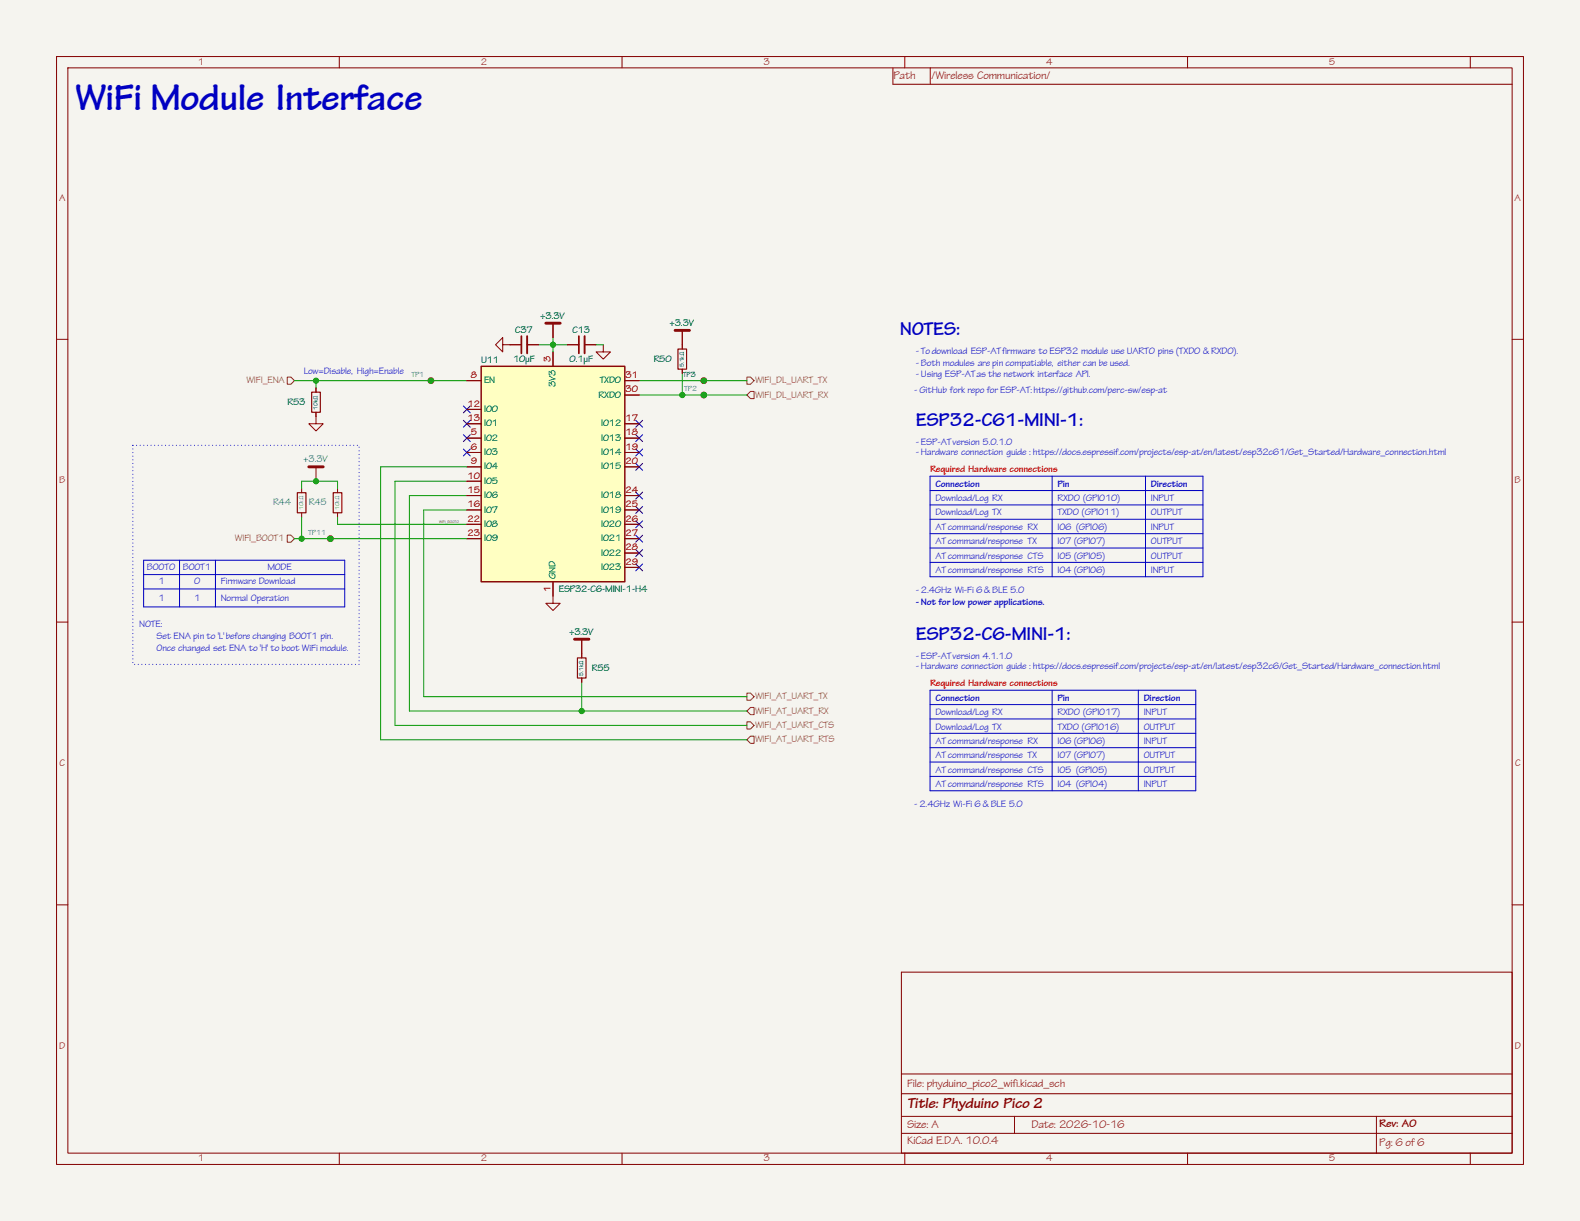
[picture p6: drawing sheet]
<svg xmlns="http://www.w3.org/2000/svg" width="279mm" height="216mm" viewBox="0 0 279 216" stroke-linecap="round" stroke-linejoin="round" font-family="sans-serif">
<path d="M0 0h279.4v215.9h-279.4z" fill="#f5f4ef" stroke="#f5f4ef" stroke-width=".18"/>
<g fill="none" stroke="#840000" stroke-width=".18">
<path d="M10 10h259.4v195.9h-259.4zM12 12h255.4v191.9h-255.4zM60 10v2M110 10v2M157.9 12v2.9h109.5M160 10v2M164.5 12v2.9M210 10v2M260 10v2M97.8 57.2v2.5M10 60h2M55.9 68.6v.7"/>
<path d="M55.9 72.9v.8M76.2 67.3h.1M124.5 67.3h.1M267.4 60h2M53.3 86.4v.7M53.3 90.7v.7M55.9 82.6v2.5M58.4 95.3h.1M59.7 86.4v.7M59.7 90.7v.7M10 110h2M267.4 110h2"/>
<path d="M10 160h2M159.4 171.9h108v32h-108zM267.4 160h2M159.4 197.4h108M159.4 193.4h108M159.4 189.9h108M179.4 197.4v3M243.4 197.4v6.5M60 203.9v2M110 203.9v2M159.4 200.4h108M160 203.9v2"/>
<path d="M210 203.9v2M260 203.9v2"/>
<circle cx="76.2" cy="67.3" r=".51"/>
<circle cx="124.5" cy="67.3" r=".51"/>
<circle cx="58.4" cy="95.3" r=".51"/>
</g>
<path d="M55.1 69.3h1.5v3.6h-1.5zM52.6 87.1h1.5v3.6h-1.5zM58.9 87.1h1.6v3.6h-1.6z" fill="none" stroke="#840000" stroke-width=".2"/>
<path d="M96.5 57.2h2.6M54.6 82.6h2.5" fill="none" stroke="#840000" stroke-width=".51"/>
<path d="M85.1 64.8h25.4v38.1h-25.4z" fill="#ffffc2"/>
<path d="M85.1 64.8h25.4v38.1h-25.4z" fill="none" stroke="#840000" stroke-width=".25"/>
<g fill="none" stroke="#840000" stroke-width=".18">
<path d="M97.8 57.2v2.5M120.6 58.4v3.3M55.9 72.9v2h-1.3l1.3 1.3 1.2-1.3h-1.2M55.9 68.6v.7M82.5 77.5h2.6M82.5 67.3h2.6M82.5 72.4h2.6M82.5 74.9h2.6M88.9 61v1.2l-1.3-1.2 1.3-1.3v1.3h3.3M93.2 61h2M97.8 62.2v2.6M100.3 61h2.1"/>
<path d="M103.4 61h2M106.7 61v1.2h-1.3l1.3 1.3 1.2-1.3h-1.2M110.5 77.5h2.5M110.5 67.3h2.5M110.5 74.9h2.5M110.5 69.9h2.5M120.6 65.3v.7M124.5 69.9h.1M124.5 67.3h.1M82.5 80h2.6M82.5 82.6h2.6M82.5 85.1h2.6"/>
<path d="M82.5 87.6h2.6M82.5 90.2h2.6M82.5 92.7h2.6M82.5 95.3h2.6M110.5 80h2.5M110.5 82.6h2.5M110.5 87.6h2.5M110.5 90.2h2.5M110.5 92.7h2.5M110.5 95.3h2.5M110.5 97.8h2.5M97.8 102.9v3.8h-1.3l1.3 1.3 1.3-1.3h-1.3"/>
<path d="M102.9 113v3.3M102.9 119.9v.8M110.5 100.3h2.5"/>
<circle cx="124.5" cy="69.9" r=".51"/>
</g>
<path d="M92.2 59.4v3.1M102.4 59.4v3.1" fill="none" stroke="#840000" stroke-width=".3"/>
<path d="M93.2 59.4v3.1M103.4 59.4v3.1" fill="none" stroke="#840000" stroke-width=".33"/>
<path d="M119.9 61.7h1.5v3.6h-1.5zM102.1 116.3h1.5v3.6h-1.5z" fill="none" stroke="#840000" stroke-width=".2"/>
<path d="M119.4 58.4h2.5M101.6 113h2.5" fill="none" stroke="#840000" stroke-width=".51"/>
<path d="M50.8 66.7h.6l.7 .6-.7 .6h-.6zM132.1 66.7h.6l.6 .6-.6 .6h-.6zM132.7 69.2h.6v1.3h-.6l-.6-.6zM50.8 94.6h.6l.7 .7-.7 .6h-.6zM132.1 127.6h.6l.6 .7-.6 .6h-.6zM132.1 122.6h.6l.6 .6-.6 .6h-.6zM132.7 130.2h.6v1.2h-.6l-.6-.6zM132.7 125.1h.6v1.3h-.6l-.6-.7z" fill="none" stroke="#725600" stroke-width=".18"/>
<g fill="none" stroke="#0000c2" stroke-width=".18">
<path d="M25.4 99.1h35.6v8.2h-35.6zM31.7 99.1v8.2M38.1 99.1v8.2M164.5 84.2h48.2v17.8h-48.2zM164.5 86.7h48.2M164.5 89.3h48.2M164.5 91.8h48.2M164.5 94.4h48.2M164.5 96.9h48.2M164.5 99.4h48.2M186.1 84.2v17.8M202.6 84.2v17.8"/>
<path d="M25.4 101.6h35.6M25.4 104.1h35.6M164.5 124.6h47M164.5 127.1h47M164.5 129.7h47M164.5 132.2h47M164.5 134.7h47M164.5 137.3h47M164.5 122h47v17.8h-47zM186.1 122v17.8M201.3 122v17.8"/>
</g>
<g fill="none" stroke="#009600" stroke-width=".18">
<path d="M97.8 59.7v2.5M52.1 67.3h30.4M55.9 67.3v1.3M95.2 61h5.1M105.4 61h1.3M113 69.9h19.1M113 67.3h19.1M120.6 66v3.9M52.1 95.3h30.4M53.3 86.4v-1.3h6.4v1.3M53.3 91.4v3.9M59.7 91.4v1.3h22.8"/>
<path d="M82.5 87.6h-10.1v38.1h59.7M82.5 85.1h-12.7v43.2h62.3M82.5 82.6h-15.2v48.2h64.8M82.5 90.2h-7.6v33h57.2M102.9 120.7v5"/>
</g>
<g fill="none" stroke="#000084" stroke-width=".18">
<path d="M81.9 71.8l1.3 1.2M81.9 79.4l1.3 1.2M81.9 74.3l1.3 1.2M81.9 76.9l1.3 1.2M83.2 71.8l-1.3 1.2M83.2 79.4l-1.3 1.2M83.2 74.3l-1.3 1.2M83.2 76.9l-1.3 1.2M112.4 79.4l1.2 1.2M112.4 76.9l1.2 1.2M112.4 74.3l1.2 1.2M113.6 79.4l-1.2 1.2"/>
<path d="M113.6 76.9l-1.2 1.2M113.6 74.3l-1.2 1.2M112.4 81.9l1.2 1.3M112.4 87l1.2 1.2M112.4 99.7l1.2 1.2M112.4 97.2l1.2 1.2M112.4 89.6l1.2 1.2M112.4 94.6l1.2 1.3M112.4 92.1l1.2 1.2M113.6 81.9l-1.2 1.3M113.6 87l-1.2 1.2M113.6 99.7l-1.2 1.2"/>
<path d="M113.6 97.2l-1.2 1.2M113.6 89.6l-1.2 1.2M113.6 94.6l-1.2 1.3M113.6 92.1l-1.2 1.2"/>
</g>
<path d="M23.5 78.7h40v38.8h-40z" fill="none" stroke="#0000c2" stroke-width=".18" stroke-dasharray="0 .6"/>
<g fill="#009600" stroke="#009600" stroke-width=".18">
<circle cx="124.5" cy="69.9" r=".46"/>
<circle cx="124.5" cy="67.3" r=".46"/>
<circle cx="120.6" cy="69.9" r=".46"/>
<circle cx="55.9" cy="67.3" r=".46"/>
<circle cx="76.2" cy="67.3" r=".46"/>
<circle cx="97.8" cy="61" r=".46"/>
<circle cx="58.4" cy="95.3" r=".46"/>
<circle cx="53.3" cy="95.3" r=".46"/>
<circle cx="55.9" cy="85.1" r=".46"/>
<circle cx="102.9" cy="125.7" r=".46"/>
</g>
<text font-size="7.1" fill="#0000c2" x="13.2" y="19.4">WiFi Module Interface</text>
<g font-size="3.5" fill="#0000c2">
<text x="159.1" y="59.2">NOTES:</text>
<text x="161.9" y="75.3">ESP32-C61-MINI-1:</text>
<text x="161.9" y="113.2">ESP32-C6-MINI-1:</text>
</g>
<text font-size="2.8" fill="#840000" x="160.4" y="195.9">Title: Phyduino Pico 2</text>
<g font-size="2.1" fill="#840000">
<text x="158" y="14">Path</text>
<text x="164.7" y="13.9">/Wireless Communication/</text>
<text x="160.4" y="192.1">File: phyduino_pico2_wif</text>
<text x="179" y="192.1">i.kicad_sch</text>
<text x="160.4" y="202.3">KiCad E.D.A. 10.0.4</text>
<text x="160.4" y="199.5">Size: A</text>
<text x="182.4" y="199.5">Date: 2026-10-16</text>
<text x="243.9" y="199.3">Rev: A0</text>
<text x="243.9" y="202.6">Pg: 6 of 6</text>
</g>
<g font-size="1.8" fill="#840000">
<text x="35" y="11.5">1</text>
<text x="85" y="11.5">2</text>
<text x="135" y="11.5">3</text>
<text x="185" y="11.5">4</text>
<text x="235" y="11.5">5</text>
<text x="10.4" y="35.5">A</text>
<text x="267.8" y="35.5">A</text>
<text x="10.4" y="85.5">B</text>
<text x="267.8" y="85.5">B</text>
<text x="10.5" y="135.5">C</text>
<text x="267.9" y="135.5">C</text>
<text x="10.5" y="185.5">D</text>
<text x="267.9" y="185.5">D</text>
<text x="35" y="205.4">1</text>
<text x="85" y="205.4">2</text>
<text x="135" y="205.4">3</text>
<text x="185" y="205.4">4</text>
<text x="235" y="205.4">5</text>
</g>
<g font-size="1.8" fill="#006464">
<text x="91.1" y="58.9">C37</text>
<text x="95.5" y="56.3">+3.3V</text>
<text x="101.3" y="58.9">C13</text>
<text x="118.4" y="57.6">+3.3V</text>
<text x="85.1" y="64.2">U11</text>
<text x="90.7" y="64">10µF</text>
<text x="100.7" y="64">0.1µF</text>
<text x="115.6" y="64">R50</text>
<text x="50.8" y="71.6">R53</text>
<text x="85.6" y="67.8">EN</text>
<text x="98.2" y="68.5" transform="rotate(-90 98.2 68.5)">3V3</text>
<text x="105.9" y="70.3">RXD0</text>
<text x="106.1" y="67.8">TXD0</text>
<text x="85.6" y="77.9">IO2</text>
<text x="85.6" y="72.8">IO0</text>
<text x="85.6" y="75.4">IO1</text>
<text x="106.3" y="75.4">IO12</text>
<text x="106.3" y="77.9">IO13</text>
<text x="53.6" y="81.7">+3.3V</text>
<text x="85.6" y="80.5">IO3</text>
<text x="85.6" y="83">IO4</text>
<text x="106.3" y="80.5">IO14</text>
<text x="106.3" y="83">IO15</text>
<text x="48.3" y="89.4">R44</text>
<text x="54.6" y="89.4">R45</text>
<text x="85.6" y="85.5">IO5</text>
<text x="85.6" y="88.1">IO6</text>
<text x="106.3" y="88.1">IO18</text>
<text x="85.6" y="90.6">IO7</text>
<text x="85.6" y="93.2">IO8</text>
<text x="85.6" y="95.7">IO9</text>
<text x="106.3" y="90.6">IO19</text>
<text x="106.3" y="93.2">IO20</text>
<text x="106.3" y="95.7">IO21</text>
<text x="106.3" y="98.2">IO22</text>
<text x="106.3" y="100.8">IO23</text>
<text x="98.2" y="102.4" transform="rotate(-90 98.2 102.4)">GND</text>
<text x="98.8" y="104.6">ESP32-C6-MINI-1-H4</text>
<text x="100.6" y="112.2">+3.3V</text>
<text x="104.6" y="118.6">R55</text>
</g>
<g font-size="1.8" fill="#a90000">
<text x="97.3" y="64.1" transform="rotate(-90 97.3 64.1)">3</text>
<text x="82.7" y="71.9">12</text>
<text x="83.3" y="66.8">8</text>
<text x="110.6" y="69.4">30</text>
<text x="110.6" y="66.8">31</text>
<text x="82.7" y="74.5">13</text>
<text x="83.3" y="77">5</text>
<text x="110.6" y="74.5">17</text>
<text x="110.6" y="77">18</text>
<text x="83.3" y="79.5">6</text>
<text x="83.3" y="82.1">9</text>
<text x="110.6" y="79.5">19</text>
<text x="110.6" y="82.1">20</text>
<text x="82.7" y="84.6">10</text>
<text x="82.7" y="87.2">15</text>
<text x="82.7" y="89.7">16</text>
<text x="110.6" y="87.2">24</text>
<text x="110.6" y="89.7">25</text>
<text x="82.7" y="92.2">22</text>
<text x="82.7" y="94.8">23</text>
<text x="110.6" y="92.2">26</text>
<text x="110.6" y="94.8">27</text>
<text x="110.6" y="97.3">28</text>
<text x="110.6" y="99.9">29</text>
<text x="97.3" y="104.7" transform="rotate(-90 97.3 104.7)">1</text>
</g>
<g font-size="1.8" fill="#0000c2">
<text x="161.9" y="64.6">- Both modules are pin compatiable, either can be used.</text>
<text x="161.9" y="62.6">- Todownload ESP-ATf</text>
<text x="177.2" y="62.6">irmware to ESP32 module use UART0 pins (TXD0 &amp; RXD0).</text>
<text x="53.7" y="66">Low=Disable, High=Enable</text>
<text x="161.7" y="69.5">- GitHub fork repo for ESP-AT:ht</text>
<text x="161.9" y="66.7">- Using ESP-ATas the network interface API.</text>
<text x="183.6" y="69.5">tps://github.com/perc-sw/esp-at</text>
<text x="161.9" y="80.4">- Hardware connection guide : ht</text>
<text x="161.9" y="78.6">- ESP-ATversion 5.0.1.0</text>
<text x="183.5" y="80.4">tps://docs.espressif.com/projects/esp-at/en/latest/esp32c61/Get_Started/Hardware_connection.html</text>
<text x="165.4" y="86.1">Connection</text>
<text x="165.4" y="88.6">Download/Log RX</text>
<text x="187" y="86.1">Pin</text>
<text x="187" y="88.6">RXD0 (GPIO10)</text>
<text x="203.5" y="86.1">Direction</text>
<text x="203.5" y="88.6">INPUT</text>
<text x="165.4" y="91.2">Download/Log TX</text>
<text x="165.4" y="93.7">ATcommand/response RX</text>
<text x="187" y="91.2">TXD0 (GPIO11)</text>
<text x="187" y="93.7">IO6 (GPIO6)</text>
<text x="203.5" y="91.2">OUTPUT</text>
<text x="203.5" y="93.7">INPUT</text>
<text x="26" y="100.8">BOOT0</text>
<text x="32.3" y="100.8">BOOT1</text>
<text x="47.3" y="100.8">MODE</text>
<text x="165.4" y="96.2">ATcommand/response TX</text>
<text x="165.4" y="98.8">ATcommand/response CTS</text>
<text x="165.4" y="101.3">ATcommand/response RTS</text>
<text x="187" y="96.2">IO7 (GPIO7)</text>
<text x="187" y="98.8">IO5 (GPIO5)</text>
<text x="187" y="101.3">IO4 (GPIO6)</text>
<text x="203.5" y="96.2">OUTPUT</text>
<text x="203.5" y="98.8">OUTPUT</text>
<text x="203.5" y="101.3">INPUT</text>
<text x="28" y="103.3">1</text>
<text x="28" y="106.2">1</text>
<text x="34.4" y="103.3">0</text>
<text x="34.4" y="106.2">1</text>
<text x="39.1" y="103.3">Firmware Download</text>
<text x="39.1" y="106.2">Normal Operation</text>
<text x="161.9" y="104.8">- 2.4GHz Wi-Fi 6 &amp; BLE 5.0</text>
<text x="161.9" y="107.1">- Not for low power applications.</text>
<text x="24.6" y="110.9">NOTE:</text>
<text x="27.7" y="113">Set ENA pin to 'L'before changing BOOT1 pin.</text>
<text x="27.7" y="115.2">Once changed set ENA to 'H' to boot WiFi module.</text>
<text x="161.9" y="116.5">- ESP-ATversion 4.1.1.0</text>
<text x="161.9" y="118.2">- Hardware connection guide : ht</text>
<text x="183.5" y="118.2">tps://docs.espressif.com/projects/esp-at/en/latest/esp32c6/Get_Started/Hardware_connection.html</text>
<text x="165.4" y="123.9">Connection</text>
<text x="187" y="123.9">Pin</text>
<text x="202.2" y="123.9">Direction</text>
<text x="165.4" y="126.5">Download/Log RX</text>
<text x="165.4" y="129">Download/Log TX</text>
<text x="165.4" y="131.5">ATcommand/response RX</text>
<text x="187" y="126.5">RXD0 (GPIO17)</text>
<text x="187" y="129">TXD0 (GPIO16)</text>
<text x="187" y="131.5">IO6 (GPIO6)</text>
<text x="202.2" y="126.5">INPUT</text>
<text x="202.2" y="129">OUTPUT</text>
<text x="202.2" y="131.5">INPUT</text>
<text x="165.4" y="134.1">ATcommand/response TX</text>
<text x="165.4" y="136.6">ATcommand/response CTS</text>
<text x="187" y="134.1">IO7 (GPIO7)</text>
<text x="187" y="136.6">IO5 (GPIO5)</text>
<text x="202.2" y="134.1">OUTPUT</text>
<text x="202.2" y="136.6">OUTPUT</text>
<text x="161.7" y="142.6">- 2.4GHz Wi-Fi 6 &amp; BLE 5.0</text>
<text x="165.4" y="139.2">ATcommand/response RTS</text>
<text x="187" y="139.2">IO4 (GPIO4)</text>
<text x="202.2" y="139.2">INPUT</text>
</g>
<g font-size="1.8" fill="#725600">
<text x="43.6" y="67.8">WIFI_ENA</text>
<text x="133.5" y="70.3">WIFI_DL_UART_RX</text>
<text x="133.5" y="67.8">WIFI_DL_UART_TX</text>
<text x="41.6" y="95.7">WIFI_BOOT1</text>
<text x="133.5" y="123.6">WIFI_AT_UART_TX</text>
<text x="133.5" y="128.7">WIFI_AT_UART_CTS</text>
<text x="133.5" y="131.3">WIFI_AT_UART_RTS</text>
<text x="133.5" y="126.2">WIFI_AT_UART_RX</text>
</g>
<g font-size="1.8" fill="#f00">
<text x="164.5" y="83.4">Required Hardware connections</text>
<text x="164.5" y="121.3">Required Hardware connections</text>
</g>
<g font-size="1.4" fill="#006464">
<text x="72.7" y="66.7">TP1</text>
<text x="120.7" y="66.7">TP3</text>
<text x="121" y="69.2">TP2</text>
<text x="54.5" y="94.6">TP11</text>
</g>
<g font-size="1.1" fill="#006464">
<text x="120.9" y="64.9" transform="rotate(-90 120.9 64.9)">5.1kΩ</text>
<text x="56.2" y="72.4" transform="rotate(-90 56.2 72.4)">10kΩ</text>
<text x="53.6" y="90.2" transform="rotate(-90 53.6 90.2)">10kΩ</text>
<text x="60" y="90.2" transform="rotate(-90 60 90.2)">10kΩ</text>
<text x="103.1" y="119.5" transform="rotate(-90 103.1 119.5)">5.1kΩ</text>
</g>
<text font-size=".7" fill="#0f0f0f" x="77.7" y="92.5">WIFI_BOOT0</text>
</svg>
